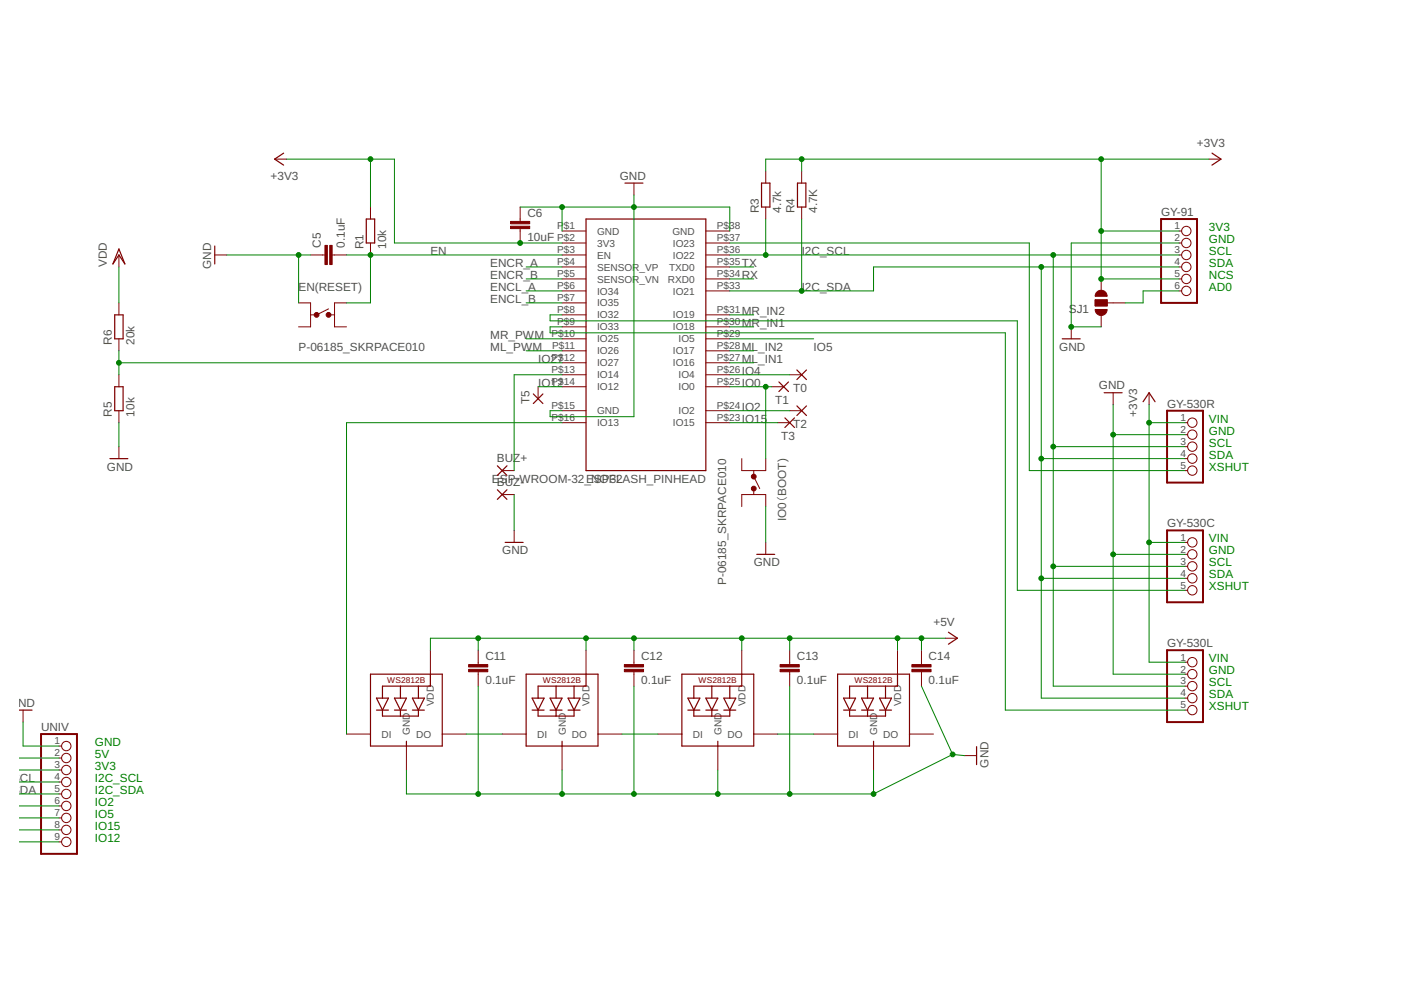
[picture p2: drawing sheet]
<svg xmlns="http://www.w3.org/2000/svg" width="297mm" height="210mm" viewBox="0 0 297 210" stroke-linecap="round" stroke-linejoin="round" font-family="sans-serif">
<g fill="none" stroke="#800000" stroke-width=".25">
<path d="M60.1 32.5l-1.9 1.2 1.9 1.3M132.5 38.8h3.8M161.5 38.8h1.7v5.1h-1.7zM169.1 38.8h1.8v5.1h-1.8zM257 32.5l1.9 1.2-1.9 1.3M25.2 52.8l1.3 3.2-1.3-1.9-1.3 1.9zM45.5 52.2v3.8M77.7 46.4h1.7v5.1h-1.7zM124.2 46.4h25.4v53.4h-25.4zM24.3 66.8h1.8v5h-1.8zM169 78.4l2 2.1M171 78.4l-2 2.1"/>
<path d="M225.2 71.8h3.8M23.3 97.2h3.8M24.3 82h1.8v5.1h-1.8zM105.5 98.8l2 2M107.5 98.8l-2 2M113.1 83.5l2 2.1M115.1 83.5l-2 2.1M165.1 81l2.1 2M166.4 88.6l2 2M167.2 81l-2.1 2M168.4 88.6l-2 2M169 86.1l2 2"/>
<path d="M171 86.1l-2 2M234.1 83.3h3.8M242.4 85.2l1.2-1.9 1.3 1.9M105.5 103.8l2 2.1M107.1 115h3.8M107.5 103.8l-2 2.1M160.4 117.5h3.9M201.1 134l1.9 1.3-1.9 1.3M4.1 150.6h2.7M78.5 142.9h15.3v15.3h-15.3zM79.8 148h2.6l-1.3 2.6zM79.8 150.6h2.6"/>
<path d="M81.1 150.6v1.2h7.6v-1.2M83.6 148h2.6l-1.3 2.6zM83.6 150.6h2.6M84.9 145.5v2.5M84.9 150.6v1.2M86.2 157.2v1M87.4 148h2.6l-1.3 2.6zM87.4 150.6h2.6M88.7 145.5v2.5M91.2 142.9v2.6h-10.1v2.5M111.5 142.9h15.3v15.3h-15.3zM112.8 148h2.6l-1.3 2.6z"/>
<path d="M112.8 150.6h2.6M114.1 150.6v1.2h7.6v-1.2M116.6 148h2.6l-1.3 2.6zM116.6 150.6h2.6M117.9 145.5v2.5M117.9 150.6v1.2M119.2 157.2v1M120.4 148h2.6l-1.3 2.6zM120.4 150.6h2.6M121.7 145.5v2.5M124.2 142.9v2.6h-10.1v2.5M144.6 142.9h15.2v15.3h-15.2z"/>
<path d="M145.8 148h2.6l-1.3 2.6zM145.8 150.6h2.6M147.1 150.6v1.2h7.6v-1.2M149.6 148h2.6l-1.3 2.6zM149.6 150.6h2.6M150.9 145.5v2.5M150.9 150.6v1.2M152.2 157.2v1M153.5 148h2.5l-1.3 2.6zM153.5 150.6h2.5M154.7 145.5v2.5M157.3 142.9v2.6h-10.2v2.5"/>
<path d="M177.6 142.9h15.2v15.3h-15.2zM178.9 148h2.5l-1.3 2.6zM178.9 150.6h2.5M180.1 150.6v1.2h7.6v-1.2M182.7 148h2.5l-1.3 2.6zM182.7 150.6h2.5M183.9 145.5v2.5M183.9 150.6v1.2M185.2 157.2v1M186.5 148h2.5l-1.3 2.6zM186.5 150.6h2.5M187.7 145.5v2.5"/>
<path d="M190.3 142.9v2.6h-10.2v2.5M207.1 158.3v3.8"/>
</g>
<g fill="none" stroke="#800000" stroke-width=".21">
<path d="M58.2 33.7h2.6M134.4 38.8v2.6M162.3 36.3v2.5M170 36.3v2.5M256.3 33.7h2.6M25.2 54.1v2.5M45.5 54.1h2.6M65.8 54.1h3.1M70.4 54.1h3.1M78.5 43.9v2.5M78.5 51.5v2.6M110.3 43.9v3"/>
<path d="M110.3 48.5v3M119.2 54.1h5M119.2 49h5M119.2 51.5h5M119.2 56.6h5M119.2 59.1h5M149.6 54.1h5.1M149.6 49h5.1M149.6 51.5h5.1M149.6 56.6h5.1M149.6 59.1h5.1M162.3 43.9v2.5"/>
<path d="M170 43.9v2.5M233.5 59.1v2.6M250 54.1h.5M250 49h.5M250 51.5h.5M250 56.6h.5M250 59.1h.5M25.2 64.2v2.6M25.2 71.8v2.6M25.2 79.5v2.5M63.3 64.2h2.5v5.1h-2.5M69.7 65.5l-2.6 1.3h-1.3"/>
<path d="M69.7 66.8h1.2M73.5 64.2h-2.6v5.1h2.6M119.2 64.2h5M119.2 69.3h5M119.2 66.8h5M119.2 79.5h5M119.2 61.7h5M119.2 76.9h5M119.2 71.8h5M119.2 74.4h5M149.6 69.3h5.1M149.6 66.8h5.1"/>
<path d="M149.6 79.5h5.1M149.6 61.7h5.1M149.6 76.9h5.1M149.6 71.8h5.1M149.6 74.4h5.1M167.4 79.5h2.6M227.1 69.3v2.5M232.2 63.6h2.5v1.3h-2.5zM233.5 66.8v2.5M234.7 64.2h3.8M250 61.7h.5M25.2 87.1v2.5"/>
<path d="M25.2 94.7v2.5M106.5 99.8h2.5M114.1 82v2.5M119.2 82h5M119.2 87.1h5M119.2 89.6h5M149.6 82h5.1M149.6 87.1h5.1M149.6 89.6h5.1M157.3 97.2v2.6h5v-2.6M159.8 99.8v1.2l1.3 2.6M163.6 82h2.6"/>
<path d="M164.9 89.6h2.5M167.4 87.1h2.6M236 83.3v2.5M243.6 83.3v2.5M251.2 99.8h.6M251.2 89.6h.6M251.2 92.2h.6M251.2 94.7h.6M251.2 97.2h.6M106.5 104.9h2.5M109 112.5v2.5M157.3 107.4v-2.5h5v2.5"/>
<path d="M159.8 103.6v1.3M162.3 115v2.5M251.2 115h.6M251.2 117.5h.6M91.2 137.9v5M101.4 137.9v3M124.2 137.9v5M134.4 137.9v3M157.3 137.9v5M167.4 137.9v3M190.3 137.9v5M195.4 137.9v3"/>
<path d="M200.4 135.3h2.6M251.2 120.1h.6M251.2 122.6h.6M251.2 125.2h.6M4.9 150.6v2.5M12.5 158.2h.6M73.5 155.6h5M86.2 158.2v5.1M93.8 155.6h5M101.4 142.4v3.1M106.5 155.6h5M119.2 158.2v5.1"/>
<path d="M126.8 155.6h5.1M134.4 142.4v3.1M139.5 155.6h5.1M152.2 158.2v5.1M159.8 155.6h5.1M167.4 142.4v3.1M172.5 155.6h5.1M185.2 158.2v5.1M192.8 155.6h5.1M195.4 142.4v3.1M251.2 140.4h.6M251.2 142.9h.6"/>
<path d="M251.2 145.5h.6M251.2 148h.6M251.2 150.6h.6M12.5 160.7h.6M12.5 163.3h.6M12.5 165.8h.6M12.5 168.3h.6M12.5 170.9h.6M12.5 173.4h.6M12.5 176h.6M12.5 178.5h.6M204.5 160.2h2.6"/>
<circle cx="251.5" cy="54.1" r=".99"/>
<circle cx="251.5" cy="56.6" r=".99"/>
<circle cx="251.5" cy="49" r=".99"/>
<circle cx="251.5" cy="51.5" r=".99"/>
<circle cx="251.5" cy="59.1" r=".99"/>
<circle cx="251.5" cy="61.7" r=".99"/>
<circle cx="252.8" cy="99.8" r=".99"/>
<circle cx="252.8" cy="92.2" r=".99"/>
<circle cx="252.8" cy="89.6" r=".99"/>
<circle cx="252.8" cy="94.7" r=".99"/>
<circle cx="252.8" cy="97.2" r=".99"/>
<circle cx="252.8" cy="115" r=".99"/>
<circle cx="252.8" cy="117.5" r=".99"/>
<circle cx="252.8" cy="120.1" r=".99"/>
<circle cx="252.8" cy="122.6" r=".99"/>
<circle cx="252.8" cy="125.2" r=".99"/>
<circle cx="14.1" cy="158.2" r=".99"/>
<circle cx="252.8" cy="150.6" r=".99"/>
<circle cx="252.8" cy="140.4" r=".99"/>
<circle cx="252.8" cy="142.9" r=".99"/>
<circle cx="252.8" cy="148" r=".99"/>
<circle cx="252.8" cy="145.5" r=".99"/>
<circle cx="14.1" cy="168.3" r=".99"/>
<circle cx="14.1" cy="170.9" r=".99"/>
<circle cx="14.1" cy="160.7" r=".99"/>
<circle cx="14.1" cy="163.3" r=".99"/>
<circle cx="14.1" cy="165.8" r=".99"/>
<circle cx="14.1" cy="173.4" r=".99"/>
<circle cx="14.1" cy="176" r=".99"/>
<circle cx="14.1" cy="178.5" r=".99"/>
</g>
<g fill="#800000" stroke="#800000" stroke-width=".21">
<path d="M69.9 52h.5v4.1h-.5z"/>
<path d="M68.9 52h.5v4.1h-.5z"/>
<path d="M108.2 48h4.1v.5h-4.1z"/>
<path d="M108.2 46.9h4.1v.6h-4.1z"/>
<path d="M232.2 63.6h2.5v1.3h-2.5z"/>
<path d="M99.4 141.9h4v.5h-4z"/>
<path d="M99.4 140.9h4v.5h-4z"/>
<path d="M132.4 141.9h4v.5h-4z"/>
<path d="M132.4 140.9h4v.5h-4z"/>
<path d="M165.4 141.9h4.1v.5h-4.1z"/>
<path d="M165.4 140.9h4.1v.5h-4.1z"/>
<path d="M193.3 141.9h4.1v.5h-4.1z"/>
<path d="M193.3 140.9h4.1v.5h-4.1z"/>
</g>
<g fill="#800000" stroke="#800000" stroke-width=".21">
<path d="M232.6 61.9a1.26 1.26 0 0 1 1.4-.3 1.26 1.26 0 0 1 .7 1.2h-2.5l.1-.4z" fill-rule="evenodd"/>
<path d="M232.2 65.6h2.5a1.27 1.27 0 0 1-1.2 1.3 1.27 1.27 0 0 1-1.3-1.3z" fill-rule="evenodd"/>
<circle cx="67.1" cy="66.8" r=".51"/>
<circle cx="69.7" cy="66.8" r=".51"/>
<circle cx="159.8" cy="101" r=".51"/>
<circle cx="159.8" cy="103.6" r=".51"/>
</g>
<path d="M246.2 46.4h7.6v17.8h-7.6zM247.4 87.1h7.7v15.2h-7.7zM247.4 112.5h7.7v15.2h-7.7zM247.4 137.9h7.7v15.2h-7.7zM8.7 155.6h7.6v25.4h-7.6z" fill="none" stroke="#800000" stroke-width=".42"/>
<g fill="none" stroke="#008000" stroke-width=".21">
<path d="M60.8 33.7h22.8v17.8h35.6M78.5 33.7v10.2M170 33.7v2.6M233.5 33.7v25.4h16.5M256.3 33.7h-94v2.6M25.2 56.6v7.6M48.1 54.1h17.7M63.3 54.1v10.1M73.5 54.1h45.7M78.5 54.1v10.1h-5M110.3 43.9h44.4v5.1M111.5 59.1h7.7"/>
<path d="M111.5 56.6h7.7M119.2 43.9v5.1M134.4 41.4v46.9h-17.8v-1.2h2.6M154.7 54.1h95.3M154.7 51.5h63.5v48.3h33M154.7 59.1h5.1M154.7 56.6h5.1M162.3 46.4v7.7M170 46.4v15.3M220.8 56.6v91.4h30.4M223.3 54.1v91.4h27.9M233.5 49h16.5"/>
<path d="M250 51.5h-22.9v17.8h6.4M250 56.6h-64.8v5.1h-30.5M25.2 74.4v5.1M25.2 76.9h94M111.5 64.2h7.7M111.5 71.8h7.7M111.5 74.4h7.7M111.5 61.7h7.7M119.2 69.3h-2.6v1.3h96.5v80h38.1M119.2 66.8h-2.6v1.2h99.1v57.2h35.5M119.2 79.5h-10.2v20.3M154.7 69.3h5.1"/>
<path d="M154.7 71.8h17.8M154.7 66.8h5.1M154.7 76.9h5.1M154.7 74.4h5.1M154.7 79.5h12.7M250 61.7h-7.6v2.5h-3.9M25.2 89.6v5.1M114.1 82h5.1M119.2 89.6h-45.7v66M154.7 87.1h12.7M154.7 89.6h10.2M154.7 82h8.9"/>
<path d="M162.3 82v15.2M220.8 97.2h30.4M223.3 94.7h27.9M236 92.2h15.2M236 85.8v57.1h15.2M243.6 85.8v54.6h7.6M243.6 89.6h7.6M109 104.9v7.6M162.3 107.4v7.6M236 117.5h15.2M243.6 115h7.6M101.4 135.3v2.6"/>
<path d="M124.2 135.3v2.6M134.4 135.3v2.6M157.3 135.3v2.6M167.4 135.3v2.6M190.3 135.3v2.6M195.4 135.3v2.6M200.4 135.3h-109.2v2.6M220.8 122.6h30.4M223.3 120.1h27.9M4.9 153.1v5.1h7.6M98.8 155.6h7.7M101.4 145.5v22.8"/>
<path d="M131.9 155.6h7.6M134.4 145.5v22.8M164.9 155.6h7.6M167.4 145.5v22.8M195.4 145.5l6.6 14.5M202 160l2.5 .2M202 160l-16.8 8.3M4.1 168.3h8.4M4.1 163.3h8.4M4.1 160.7h8.4M4.1 178.5h8.4M4.1 165.8h8.4"/>
<path d="M4.1 173.4h8.4M4.1 170.9h8.4M4.1 176h8.4M86.2 163.3v5h99M119.2 163.3v5M152.2 163.3v5M185.2 163.3v5"/>
</g>
<g fill="#008000" stroke="#008000" stroke-width=".21">
<circle cx="63.3" cy="54.1" r=".51"/>
<circle cx="227.1" cy="69.3" r=".51"/>
<circle cx="119.2" cy="43.9" r=".51"/>
<circle cx="134.4" cy="43.9" r=".51"/>
<circle cx="236" cy="92.2" r=".51"/>
<circle cx="236" cy="117.5" r=".51"/>
<circle cx="119.2" cy="168.3" r=".51"/>
<circle cx="152.2" cy="168.3" r=".51"/>
<circle cx="185.2" cy="168.3" r=".51"/>
<circle cx="101.4" cy="168.3" r=".51"/>
<circle cx="134.4" cy="168.3" r=".51"/>
<circle cx="167.4" cy="168.3" r=".51"/>
<circle cx="202" cy="160" r=".51"/>
<circle cx="78.5" cy="33.7" r=".51"/>
<circle cx="110.3" cy="51.5" r=".51"/>
<circle cx="170" cy="33.7" r=".51"/>
<circle cx="233.5" cy="49" r=".51"/>
<circle cx="233.5" cy="59.1" r=".51"/>
<circle cx="233.5" cy="33.7" r=".51"/>
<circle cx="243.6" cy="89.6" r=".51"/>
<circle cx="243.6" cy="115" r=".51"/>
<circle cx="124.2" cy="135.3" r=".51"/>
<circle cx="157.3" cy="135.3" r=".51"/>
<circle cx="101.4" cy="135.3" r=".51"/>
<circle cx="134.4" cy="135.3" r=".51"/>
<circle cx="167.4" cy="135.3" r=".51"/>
<circle cx="195.4" cy="135.3" r=".51"/>
<circle cx="190.3" cy="135.3" r=".51"/>
<circle cx="78.5" cy="54.1" r=".51"/>
<circle cx="162.3" cy="82" r=".51"/>
<circle cx="162.3" cy="54.1" r=".51"/>
<circle cx="223.3" cy="54.1" r=".51"/>
<circle cx="223.3" cy="94.7" r=".51"/>
<circle cx="223.3" cy="120.1" r=".51"/>
<circle cx="170" cy="61.7" r=".51"/>
<circle cx="220.8" cy="56.6" r=".51"/>
<circle cx="220.8" cy="97.2" r=".51"/>
<circle cx="220.8" cy="122.6" r=".51"/>
<circle cx="25.2" cy="76.9" r=".51"/>
</g>
<g font-size="2.5" fill="#505050">
<text x="253.8" y="31.2">+3V3</text>
<text x="57.4" y="38.1">+3V3</text>
<text x="131.4" y="38.1">GND</text>
<text x="111.8" y="46.1">C6</text>
<text x="160.9" y="45.2" transform="rotate(-90 160.9 45.2)">R3</text>
<text x="165.7" y="45.2" transform="rotate(-90 165.7 45.2)">4.7k</text>
<text x="168.5" y="45.2" transform="rotate(-90 168.5 45.2)">R4</text>
<text x="173.3" y="45.2" transform="rotate(-90 173.3 45.2)">4.7K</text>
<text x="246.2" y="45.8">GY-91</text>
<text x="68" y="52.5" transform="rotate(-90 68 52.5)">C5</text>
<text x="73.1" y="52.5" transform="rotate(-90 73.1 52.5)">0.1uF</text>
<text x="77" y="52.8" transform="rotate(-90 77 52.8)">R1</text>
<text x="81.8" y="52.8" transform="rotate(-90 81.8 52.8)">10k</text>
<text x="111.8" y="51.1">10uF</text>
<text x="22.7" y="56.6" transform="rotate(-90 22.7 56.6)">VDD</text>
<text x="44.8" y="57.1" transform="rotate(-90 44.8 57.1)">GND</text>
<text x="91.2" y="54.1">EN</text>
<text x="103.9" y="56.6">ENCR_A</text>
<text x="103.9" y="59.1">ENCR_B</text>
<text x="157.3" y="56.6">TX</text>
<text x="157.3" y="59.1">RX</text>
<text x="170" y="54.1">I</text>
<text x="170.7" y="54.1">2C_SCL</text>
<text x="63.3" y="61.7">EN(RESET)</text>
<text x="103.9" y="61.7">ENCL_A</text>
<text x="103.9" y="64.2">ENCL_B</text>
<text x="170" y="61.7">I</text>
<text x="170.7" y="61.7">2C_SDA</text>
<text x="103.9" y="71.8">MR_PWM</text>
<text x="157.3" y="66.8">MR_IN2</text>
<text x="157.3" y="69.3">MR_IN1</text>
<text x="226.6" y="66.4">SJ1</text>
<text x="23.7" y="73.1" transform="rotate(-90 23.7 73.1)">R6</text>
<text x="28.5" y="73.1" transform="rotate(-90 28.5 73.1)">20k</text>
<text x="63.3" y="74.4">P-06185_SKRPACE010</text>
<text x="103.9" y="74.4">ML_PWM</text>
<text x="114.1" y="76.9">IO27</text>
<text x="157.3" y="76.9">ML_IN1</text>
<text x="157.3" y="74.4">ML_IN2</text>
<text x="172.5" y="74.4">IO5</text>
<text x="224.6" y="74.4">GND</text>
<text x="114.1" y="82">IO12</text>
<text x="157.3" y="82">IO0</text>
<text x="157.3" y="79.5">IO4</text>
<text x="168.2" y="83.1">T0</text>
<text x="233" y="82.5">GND</text>
<text x="23.7" y="88.3" transform="rotate(-90 23.7 88.3)">R5</text>
<text x="28.5" y="88.3" transform="rotate(-90 28.5 88.3)">10k</text>
<text x="112.2" y="85.7" transform="rotate(-90 112.2 85.7)">T5</text>
<text x="157.3" y="87.1">IO2</text>
<text x="157.3" y="89.6">IO15</text>
<text x="164.4" y="85.6">T1</text>
<text x="241.1" y="88.3" transform="rotate(-90 241.1 88.3)">+3V3</text>
<text x="247.4" y="86.4">GY-530R</text>
<text x="165.6" y="93.2">T3</text>
<text x="168.2" y="90.7">T2</text>
<text x="22.7" y="99.8">GND</text>
<text x="105.3" y="97.9">BUZ+</text>
<text x="104.3" y="102.3">ESP-WROOM-32_NOFLASH_PINHEAD</text>
<text x="105.3" y="103">BUZ-</text>
<text x="124.3" y="102.3">ESP32</text>
<text x="166.7" y="110.5" transform="rotate(-90 166.7 110.5)">IO0（BOOT)</text>
<text x="247.4" y="111.8">GY-530C</text>
<text x="106.5" y="117.5">GND</text>
<text x="154" y="124.1" transform="rotate(-90 154 124.1)">P-06185_SKRPACE010</text>
<text x="159.8" y="120.1">GND</text>
<text x="197.9" y="132.8">+5V</text>
<text x="247.4" y="137.2">GY-530L</text>
<text x="102.9" y="140">C11</text>
<text x="135.9" y="140">C12</text>
<text x="169" y="140">C13</text>
<text x="196.9" y="140">C14</text>
<text x="1.9" y="149.8">GND</text>
<text x="102.9" y="145.1">0.1uF</text>
<text x="135.9" y="145.1">0.1uF</text>
<text x="169" y="145.1">0.1uF</text>
<text x="196.9" y="145.1">0.1uF</text>
<text x="8.7" y="155">UNIV</text>
<text x="-.6" y="165.8">C_SCL</text>
<text x="209.6" y="162.7" transform="rotate(-90 209.6 162.7)">GND</text>
<text x="-.6" y="168.3">C_SDA</text>
</g>
<g font-size="2.5" fill="#008000">
<text x="256.3" y="49">3V3</text>
<text x="256.3" y="51.5">GND</text>
<text x="256.3" y="54.1">SCL</text>
<text x="256.3" y="56.6">SDA</text>
<text x="256.3" y="59.1">NCS</text>
<text x="256.3" y="61.7">AD0</text>
<text x="256.3" y="89.6">VIN</text>
<text x="256.3" y="92.2">GND</text>
<text x="256.3" y="94.7">SCL</text>
<text x="256.3" y="97.2">SDA</text>
<text x="256.3" y="99.8">XSHUT</text>
<text x="256.3" y="115">VIN</text>
<text x="256.3" y="117.5">GND</text>
<text x="256.3" y="120.1">SCL</text>
<text x="256.3" y="122.6">SDA</text>
<text x="256.3" y="125.2">XSHUT</text>
<text x="256.3" y="140.4">VIN</text>
<text x="256.3" y="142.9">GND</text>
<text x="256.3" y="145.5">SCL</text>
<text x="256.3" y="148">SDA</text>
<text x="256.3" y="150.6">XSHUT</text>
<text x="20.1" y="158.2">GND</text>
<text x="20.1" y="160.7">5V</text>
<text x="20.1" y="163.3">3V3</text>
<text x="20.1" y="165.8">I2C_SCL</text>
<text x="20.1" y="168.3">I2C_SDA</text>
<text x="20.1" y="170.9">IO2</text>
<text x="20.1" y="173.4">IO5</text>
<text x="20.1" y="176">IO15</text>
<text x="20.1" y="178.5">IO12</text>
</g>
<g font-size="2.1" fill="#505050">
<text x="118.1" y="48.6">P</text>
<text x="118.1" y="53.7">P$3</text>
<text x="118.1" y="51.2">P$2</text>
<text x="119.5" y="48.6">$1</text>
<text x="126.6" y="49.7">GND</text>
<text x="126.6" y="52.3">3V3</text>
<text x="142.6" y="49.7">GND</text>
<text x="142.7" y="52.3">IO23</text>
<text x="152" y="51.2">P$37</text>
<text x="152" y="53.7">P$36</text>
<text x="152" y="48.6">P$38</text>
<text x="249" y="48.6">1</text>
<text x="249" y="51.2">2</text>
<text x="249" y="53.7">3</text>
<text x="118.1" y="56.2">P$4</text>
<text x="118.1" y="58.8">P$5</text>
<text x="126.6" y="54.8">EN</text>
<text x="126.6" y="57.4">SENSOR_VP</text>
<text x="126.6" y="59.9">SENSOR_VN</text>
<text x="141.6" y="59.9">RXD0</text>
<text x="141.9" y="57.4">TXD0</text>
<text x="142.7" y="54.8">IO22</text>
<text x="152" y="58.8">P$34</text>
<text x="152" y="56.2">P$35</text>
<text x="249" y="56.2">4</text>
<text x="249" y="58.8">5</text>
<text x="118.1" y="61.3">P$6</text>
<text x="118.1" y="63.9">P$7</text>
<text x="126.6" y="62.4">IO34</text>
<text x="126.6" y="65">IO35</text>
<text x="142.7" y="62.4">IO21</text>
<text x="152" y="61.3">P$33</text>
<text x="249" y="61.3">6</text>
<text x="116.9" y="71.5">P$10</text>
<text x="118.1" y="66.4">P$8</text>
<text x="118.1" y="68.9">P$9</text>
<text x="126.6" y="67.5">IO32</text>
<text x="126.6" y="70.1">IO33</text>
<text x="142.7" y="70.1">IO18</text>
<text x="142.7" y="67.5">IO19</text>
<text x="152" y="68.9">P$30</text>
<text x="152" y="66.4">P$31</text>
<text x="152" y="71.5">P$29</text>
<text x="116.9" y="76.6">P$12</text>
<text x="117.1" y="74">P$11</text>
<text x="126.6" y="77.7">IO27</text>
<text x="126.6" y="72.6">IO25</text>
<text x="126.6" y="75.1">IO26</text>
<text x="142.7" y="75.1">IO17</text>
<text x="142.7" y="77.7">IO16</text>
<text x="143.9" y="72.6">IO5</text>
<text x="152" y="74">P$28</text>
<text x="152" y="76.6">P$27</text>
<text x="116.9" y="79.1">P$13</text>
<text x="116.9" y="81.6">P$14</text>
<text x="126.6" y="80.2">IO14</text>
<text x="126.6" y="82.8">IO12</text>
<text x="143.9" y="80.2">IO4</text>
<text x="143.9" y="82.8">IO0</text>
<text x="152" y="79.1">P$26</text>
<text x="152" y="81.6">P$25</text>
<text x="116.9" y="89.3">P$16</text>
<text x="116.9" y="86.7">P$15</text>
<text x="126.6" y="87.8">GND</text>
<text x="143.9" y="87.8">IO2</text>
<text x="152" y="89.3">P$23</text>
<text x="152" y="86.7">P$24</text>
<text x="250.3" y="89.3">1</text>
<text x="126.6" y="90.4">IO13</text>
<text x="142.7" y="90.4">IO15</text>
<text x="250.3" y="91.8">2</text>
<text x="250.3" y="94.3">3</text>
<text x="250.3" y="96.9">4</text>
<text x="250.3" y="99.4">5</text>
<text x="250.3" y="114.7">1</text>
<text x="250.3" y="117.2">2</text>
<text x="250.3" y="119.7">3</text>
<text x="250.3" y="122.3">4</text>
<text x="250.3" y="124.8">5</text>
<text x="250.3" y="140">1</text>
<text x="250.3" y="142.6">2</text>
<text x="92" y="149.8" transform="rotate(-90 92 149.8)">VDD</text>
<text x="125" y="149.8" transform="rotate(-90 125 149.8)">VDD</text>
<text x="158" y="149.8" transform="rotate(-90 158 149.8)">VDD</text>
<text x="191.1" y="149.8" transform="rotate(-90 191.1 149.8)">VDD</text>
<text x="250.3" y="145.1">3</text>
<text x="250.3" y="147.7">4</text>
<text x="86.9" y="155.8" transform="rotate(-90 86.9 155.8)">GND</text>
<text x="119.9" y="155.8" transform="rotate(-90 119.9 155.8)">GND</text>
<text x="153" y="155.8" transform="rotate(-90 153 155.8)">GND</text>
<text x="186" y="155.8" transform="rotate(-90 186 155.8)">GND</text>
<text x="250.3" y="150.2">5</text>
<text x="11.5" y="157.8">1</text>
<text x="11.5" y="160.4">2</text>
<text x="80.9" y="156.4">DI</text>
<text x="88.2" y="156.4">DO</text>
<text x="113.9" y="156.4">DI</text>
<text x="121.2" y="156.4">DO</text>
<text x="146.9" y="156.4">DI</text>
<text x="154.3" y="156.4">DO</text>
<text x="179.9" y="156.4">DI</text>
<text x="187.3" y="156.4">DO</text>
<text x="11.5" y="162.9">3</text>
<text x="11.5" y="165.4">4</text>
<text x="11.5" y="168">5</text>
<text x="11.5" y="170.5">6</text>
<text x="11.5" y="173.1">7</text>
<text x="11.5" y="175.6">8</text>
<text x="11.5" y="178.1">9</text>
</g>
<g font-size="1.8" fill="#800000">
<text x="82.1" y="144.7">WS2812B</text>
<text x="115.1" y="144.7">WS2812B</text>
<text x="148.1" y="144.7">WS2812B</text>
<text x="181.1" y="144.7">WS2812B</text>
</g>
</svg>
